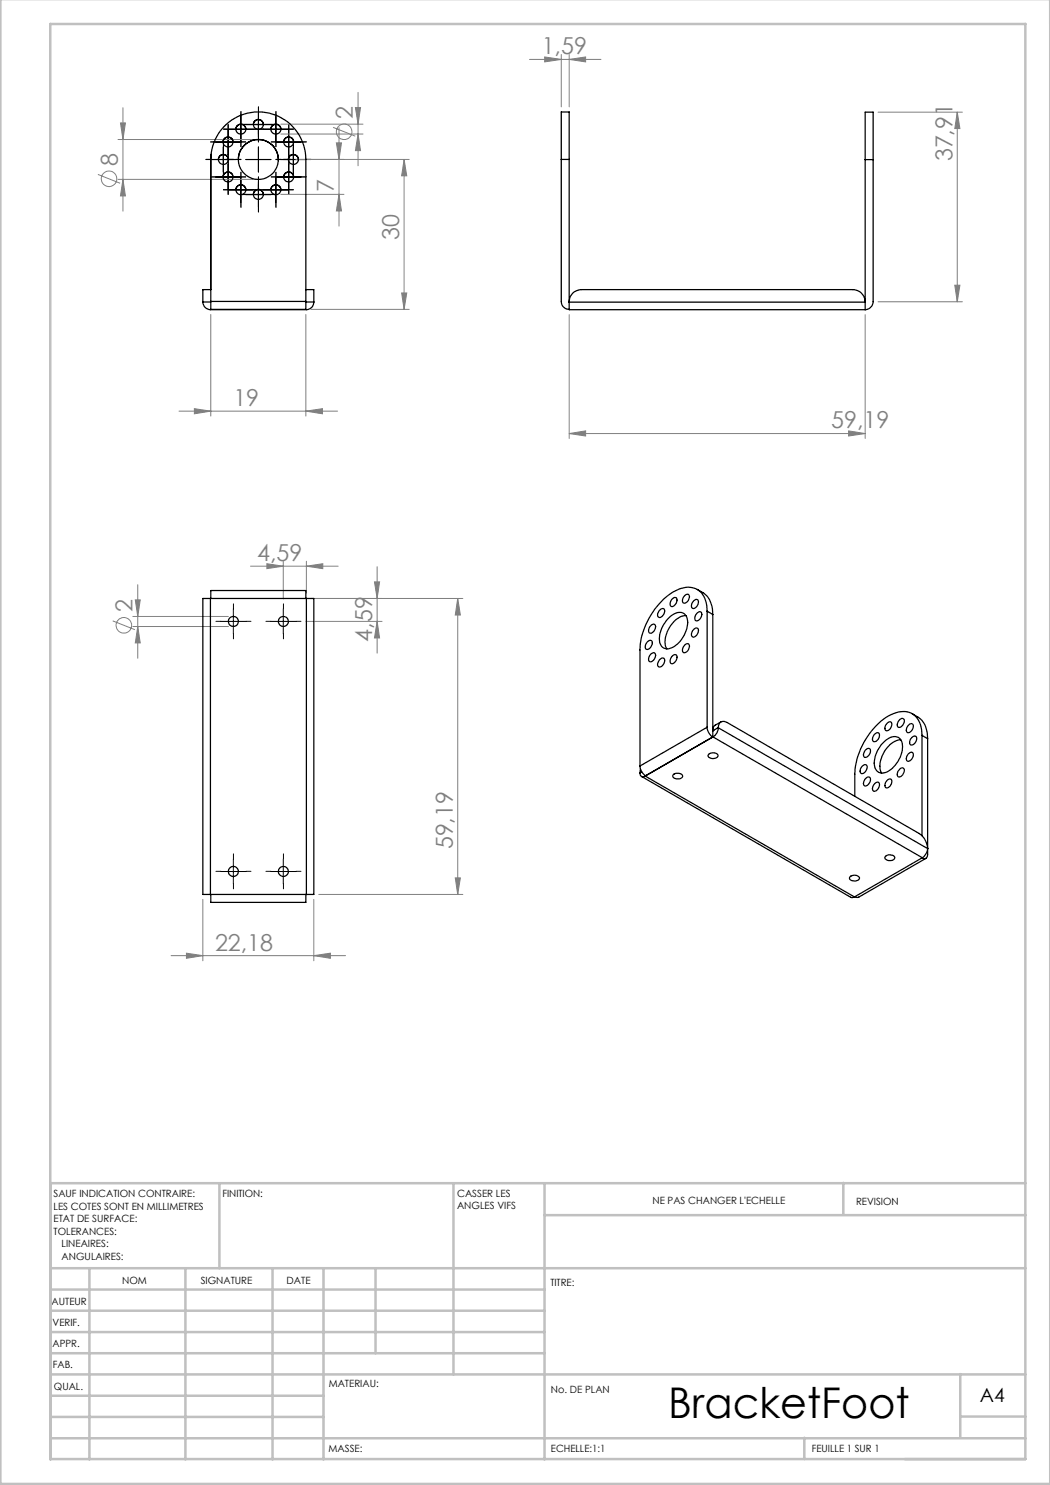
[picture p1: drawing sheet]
<svg xmlns="http://www.w3.org/2000/svg" width="210mm" height="297mm" viewBox="0 0 210 297" stroke-linecap="round" stroke-linejoin="round" font-family="sans-serif">
<g fill="none" stroke="#808080" stroke-width=".2">
<path d="M71.6 18.5v14.7M105.9 11.9h14.3M108.9 11.4l3.4 .5-3.4 .5zM112.3 10.9v10.5M113.8 11.9l3.3-.5v1zM113.8 10.9v10.5M19.6 34.9l4.4 1.8M23.6 27.9h27.1M23.6 35.9h27.1M24.1 24.6h1l-.5 3.3zM24.6 35.9l.5 3.3h-1zM24.6 21.6v20.6"/>
<path d="M56.2 38.9h12.6M56.2 24.8h16.4M56.2 26.8h16.4M59.2 31.9h22.6M66.6 25.5l4.4 1.7M67.3 28.6h1l-.5 3.3zM67.8 25.5v19.7M67.8 38.9l.5 3.3h-1zM71.1 21.5h1l-.5 3.3zM71.6 26.8l.5 3.3h-1zM80.8 31.9v30M80.8 31.9l.6 3.3h-1.1z"/>
<path d="M175.6 22.4h16.9M191.5 22.4v38M191.5 22.4l.5 3.3h-1zM80.3 58.6h1.1l-.6 3.3zM191 57h1l-.5 3.4zM42.2 62.9v20.3M61.2 62.9v20.3M62.2 61.9h19.6M113.8 62.9v24.8M173 62.9v24.8M175.6 60.4h16.9M35.8 82.2h31.7"/>
<path d="M38.9 81.7l3.3 .5-3.3 .6zM61.2 82.2l3.3-.5v1.1zM113.8 86.7l3.3-.5v1zM113.8 86.7h59.2M169.7 86.2l3.3 .5-3.3 .5zM27.1 120h.9l-.4 3.3zM27.6 116.9v14.8M50.1 113.2h17.5M53.4 112.7l3.3 .5-3.3 .5zM56.7 112.3v7.5M61.3 113.2l3.3-.5v1zM61.3 112.3v6.4"/>
<path d="M62.3 119.7h30.3M74.9 116.4h1l-.5 3.3zM75.4 113.3v17.3M91.5 119.7v59.2M91.5 119.7l.6 3.3h-1zM22.5 124.2l4.5 1.7M26.6 123.3h19.1M26.6 125.3h19.1M27.6 125.3l.4 3.3h-.9zM61.2 124.3h15.2M75.4 124.3l.5 3.3h-1zM40.6 179.9v12.3"/>
<path d="M62.8 179.9v12.3M63.7 178.9h28.9M91.1 175.6h1l-.6 3.3zM34.2 191.1h34.9M37.3 190.6l3.3 .5-3.3 .6zM62.8 191.1l3.3-.5v1.1z"/>
<circle cx="21.8" cy="35.8" r="1.56"/>
<circle cx="68.8" cy="26.4" r="1.56"/>
<circle cx="24.8" cy="125.1" r="1.56"/>
</g>
<g fill="none" stroke="#000" stroke-width=".2" stroke-dasharray="30.5 1.3 1.3 1.3">
<path d="M42.2 31.9h-1M43.1 35.4h-1M43.1 28.4h-1M44.7 29.4v-1M44.7 34.4v1M45.6 32.9v-1M45.6 37.9v1M45.6 25.9v-1M45.6 30.9v1M45.7 25.8h-1M45.7 38h-1M45.7 37.9h-1"/>
<path d="M46.7 31.9h-1.5M47.2 31.9h1M48.1 35.4h1M48.1 28.4h1M48.2 23.3v-1M48.2 28.3v1M48.2 35.5v-1M48.2 35.4v-1M49.2 24.9h-1M49.2 38.9h-1M50.7 25.8h1M50.7 38h1"/>
<path d="M50.7 37.9h1M51.7 22.4v-1M51.7 27.4v1M51.7 36.4v-1M51.7 26.9v-1.5M51.7 36.9v1.5M52.7 38h-1M52.7 25.8h-1M52.7 37.9h-1M54.2 24.9h1M54.2 38.9h1M55.2 35.5v-1"/>
<path d="M55.2 23.3v-1M55.2 28.3v1M55.2 35.4v-1M55.3 28.4h-1M55.3 35.4h-1M56.2 31.9h-1M56.7 31.9h1.5M57.7 38h1M57.7 25.8h1M57.7 37.9h1M57.8 25.9v-1M57.8 30.9v1"/>
<path d="M57.8 32.9v-1M57.8 37.9v1M58.7 29.4v-1M58.7 34.4v1M60.3 28.4h1M60.3 35.4h1M61.2 31.9h1M48.2 40.5v1M48.2 40.4v1M51.7 41.4v1M55.2 40.5v1M55.2 40.4v1"/>
<path d="M44.2 124.3h-1M46.7 121.8v-1M46.7 126.8v1M49.2 124.3h1M54.2 124.3h-1M56.7 121.8v-1M56.7 126.8v1M59.2 124.3h1M44.2 174.3h-1M46.7 171.8v-1M46.7 176.8v1M49.2 174.3h1"/>
<path d="M54.2 174.3h-1M56.7 171.8v-1M56.7 176.8v1M59.2 174.3h1"/>
</g>
<g fill="none" stroke="#000" stroke-width=".2">
<path d="M42.2 31.9h5M43.1 35.4h5M43.1 28.4h5M44.7 29.4v5M45.6 25.9v5M45.6 32.9v5M45.7 38h5M45.7 25.8h5M45.7 25.9h5M48.2 23.4v5M48.2 35.5v5M48.2 23.3v5"/>
<path d="M49.2 31.9h5M49.2 38.9h5M49.2 24.9h5M51.7 22.4v5M51.7 29.4v5M51.7 36.4v5M52.7 38h5M52.7 25.8h5M52.7 25.9h5M55.2 23.3v5.1M55.2 35.5v5M55.2 35.4h5"/>
<path d="M55.2 28.4h5M56.2 31.9h5M57.7 25.9v5M57.7 32.9v5M58.7 29.4v5M44.2 124.3h5M46.7 121.8v5M54.2 124.3h5M56.7 121.8v5M44.2 174.3h5M46.7 171.8v5M54.2 174.3h5"/>
<path d="M56.7 171.8v5"/>
</g>
<g fill="none" stroke="#c0c0c0" stroke-width=".5">
<path d="M.1 -.1v296.9h209.9v-296.9M10.1 4.8h195v287h-195zM43.9 236.6v17M90.7 236.6v38.3M108.9 236.6v55.3M168.7 236.6v6.3M205.1 236.6h-195v55.3M10.1 253.6h195M10.1 257.9h98.8M17.9 253.6v38.3M37.1 253.6v38.3M54.5 253.6v38.3"/>
<path d="M64.7 253.6v38.3M75.1 253.6v17M108.9 243h96.2M10.1 270.6h98.8M10.1 266.4h98.8M10.1 262.1h98.8M10.1 279.1h54.6M10.1 274.9h195M192.1 274.8v12.7M10.1 287.7h195M10.1 283.4h54.6M160.9 287.5v4.3"/>
<path d="M192.1 283.3h13"/>
</g>
<g fill="#808080">
<path d="M113.8 11.9l3.3-.5v1zM108.9 11.4l3.4 .5-3.4 .5zM61.3 113.2l3.3-.5v1zM53.4 112.7l3.3 .5-3.3 .5zM62.8 191.1l3.3-.5v1.1zM37.3 190.6l3.3 .5-3.3 .6z"/>
<path d="M191 57h1l-.5 3.4zM191.5 22.4l.5 3.3h-1z"/>
<path d="M80.3 58.6h1.1l-.6 3.3zM80.8 31.9l.6 3.3h-1.1zM67.8 38.9l.5 3.3h-1zM67.3 28.6h1l-.5 3.3zM91.1 175.6h1l-.6 3.3zM91.5 119.7l.6 3.3h-1z"/>
<path d="M24.1 24.6h1l-.5 3.3zM24.6 35.9l.5 3.3h-1zM71.1 21.5h1l-.5 3.3zM71.6 26.8l.5 3.3h-1zM27.1 120h.9l-.4 3.3zM27.6 125.3l.4 3.3h-.9zM74.9 116.4h1l-.5 3.3zM75.4 124.3l.5 3.3h-1z"/>
<path d="M113.8 86.7l3.3-.5v1zM169.7 86.2l3.3 .5-3.3 .5z"/>
<path d="M38.9 81.7l3.3 .5-3.3 .6zM61.2 82.2l3.3-.5v1.1z"/>
</g>
<g fill="none" stroke="#000" stroke-width=".25">
<path d="M42.2 31.9a9.5 9.5 0 0 1 9.5-9.5 9.5 9.5 0 0 1 9.5 9.5v28.4M42.2 31.9v28.4M42.2 30.9v1M43.7 31.9a1.01 1.01 0 0 1 1-1 1.01 1.01 0 0 1 1 1.1M44.6 35.3a.99 .99 0 0 1 1.1-.9 .99 .99 0 0 1 .9 1.1M44.6 28.4a.99 .99 0 0 1 1.1-1 .99 .99 0 0 1 .9 1.1M47.2 37.9a1.01 1.01 0 0 1 1-.9 1.01 1.01 0 0 1 1 1M47.2 25.8a1.01 1.01 0 0 1 1-.9 1.01 1.01 0 0 1 1 1M47.7 31.7a4 4 0 0 1 4.2-3.8 4 4 0 0 1 3.8 4.2M50.7 38.8a1.01 1.01 0 0 1 1-.9 1.01 1.01 0 0 1 1 1M50.7 24.9a1.01 1.01 0 0 1 1-1 1.01 1.01 0 0 1 1 1.1M54.2 37.9a.99 .99 0 0 1 1-.9 .99 .99 0 0 1 1 1"/>
<path d="M54.2 25.8a.99 .99 0 0 1 1-.9 .99 .99 0 0 1 1 1M56.7 35.3a1.01 1.01 0 0 1 1.1-.9 1.01 1.01 0 0 1 .9 1.1M56.7 28.4a1.01 1.01 0 0 1 1.1-1 1.01 1.01 0 0 1 .9 1.1M57.7 31.9a.99 .99 0 0 1 1-1 .99 .99 0 0 1 1 1.1M112.3 31.9v28.4a1.57 1.57 0 0 0 1.5 1.6M112.3 31.9v-9.5h1.5v9.5M112.3 31.9h1.5M113.8 31.9v28.5M173 31.9v-9.5h1.6v9.5M173 31.9v28.5M173 31.9h1.6M174.6 31.9v28.5a1.7 1.7 0 0 1-1.6 1.5"/>
<path d="M42.2 57.9h-1.6v2.5M61.2 57.9h1.6v2.5M40.6 60.4a1.57 1.57 0 0 0 1.5 1.5h19.2a1.51 1.51 0 0 0 1.5-1.5M40.6 60.4h1.6M42.2 60.3v1.6h19v-1.6M42.2 60.3h19M61.2 60.4h1.6M113.8 60.4a2.41 2.41 0 0 1 2.5-2.5h54.3a2.47 2.47 0 0 1 2.4 2.5M113.8 60.4v1.5h59.2M113.8 60.4h59.2M173 60.4v1.5M42.1 119.7h-1.5v59.2h1.5"/>
<path d="M42.1 119.7v59.2M42.1 119.7h19.2M42.2 119.7v-1.6h19v1.6M61.3 119.7h1.5v59.2h-1.5M61.3 119.7v59.2M134.3 119.9a.55 .55 0 0 1 .5-.4 .55 .55 0 0 1 .6 .3 1.28 1.28 0 0 1-1.2 1.5 1.03 1.03 0 0 1 .1-1.4zM136.8 119.2a.56 .56 0 0 1 .8-.3 .56 .56 0 0 1 .2 .8 .77 .77 0 0 1-.4 .8 .77 .77 0 0 1-.9-.1v-.6zM139.5 117.9l1.1 .6a4.7 4.7 0 0 1 2 4.4M129.5 128.3a.54 .54 0 0 1 .8-.1 .54 .54 0 0 1 .1 .8 .95 .95 0 0 1-1.2 .8 1.29 1.29 0 0 1 .3-1.5zM130.2 130.8a.54 .54 0 0 1 .8-.1 .54 .54 0 0 1 .1 .7 .98 .98 0 0 1-1.3 .9 1.29 1.29 0 0 1 .4-1.5zM130.2 125.1a.54 .54 0 0 1 .8-.2 .54 .54 0 0 1 .1 .8 .98 .98 0 0 1-1.3 .8 1.29 1.29 0 0 1 .4-1.4zM131.9 122.1a.54 .54 0 0 1 .5-.4 .54 .54 0 0 1 .5 .5 1.2 1.2 0 0 1-1.1 1.3 .94 .94 0 0 1 .1-1.4z"/>
<path d="M131.9 132a.53 .53 0 0 1 .5-.4 .53 .53 0 0 1 .5 .5 1.2 1.2 0 0 1-1.1 1.3 .94 .94 0 0 1 .1-1.4zM133.6 123.8a2.66 2.66 0 0 1 3.3-1 3.1 3.1 0 0 1 .3 3.3 4.9 4.9 0 0 1-3.9 3.7 1.93 1.93 0 0 1-1.4-2.5 6.1 6.1 0 0 1 1.7-3.5zM134.3 131.3a.55 .55 0 0 1 .5-.4 .55 .55 0 0 1 .6 .4 1.28 1.28 0 0 1-1.2 1.4 1.03 1.03 0 0 1 .1-1.4zM137 129a.53 .53 0 0 1 .8-.2 .53 .53 0 0 1 0 .8 .77 .77 0 0 1-.4 .8 .77 .77 0 0 1-.9-.1l.1-.8zM137.2 123.1a5 5 0 0 0-4 4.1 3.4 3.4 0 0 0 .2 2.6M138.8 120.1a.54 .54 0 0 1 .8-.1 .54 .54 0 0 1 0 .8 .93 .93 0 0 1-1.2 .8 1.26 1.26 0 0 1 .4-1.5zM138.8 125.8a.54 .54 0 0 1 .8-.1 .54 .54 0 0 1 0 .8 .93 .93 0 0 1-1.2 .8 1.26 1.26 0 0 1 .4-1.5zM139.5 122.6a.54 .54 0 0 1 .8-.2 .54 .54 0 0 1 0 .9 .98 .98 0 0 1-1.2 .8 1.29 1.29 0 0 1 .4-1.5zM141.4 122.2a4.3 4.3 0 0 0-2.9-4.7 6.9 6.9 0 0 0-5.8 2.3 15.4 15.4 0 0 0-4.7 10.2v23.2M141.4 122.2l1.2 .7M141.4 122.2v23.2M142.6 122.9v24.5"/>
<path d="M128 154.5a.66 .66 0 0 0 .3 .8 .66 .66 0 0 0 .7-.1M128.1 153.9l-.1 .6M128.3 155.3l41.8 24.2h.4l.4-.1M128.3 154.3l-.3 .2M129 155.2l41.9 24.2M134.7 154.9a1.29 1.29 0 0 1 1.8 .3 1.14 1.14 0 0 1-2 .1zM141.4 145.4a2.42 2.42 0 0 0 1.2 2M141.4 145.4l-13.4 7.8M141.7 150.8a1.25 1.25 0 0 1 1.9 .3 1.13 1.13 0 0 1-1 .6 1.13 1.13 0 0 1-1-.6zM142.6 147.4l-13.5 7.7a2.42 2.42 0 0 1-1.1-1.9M142.6 146.1h.1M142.6 147.4l41.9 24.2"/>
<path d="M142.6 147.4l-13.6 7.8M143.7 145.6a2.11 2.11 0 0 1-1.1 1.8M143.7 145.5a1.09 1.09 0 0 1 .5-1.1 1.09 1.09 0 0 1 1.2 .1l38.4 22.2a3.9 3.9 0 0 1 1.7 3M143.7 145.6l41.8 24.1M143.7 145.5v.1M143.7 145.5l-1.1 .7M144.2 144.4l-1.3 .8-.3 .4v.5M172.4 153.2a.53 .53 0 0 1 .8-.3 .53 .53 0 0 1 .2 .8 .89 .89 0 0 1-1.3 .8v-.7zM173.1 150a.54 .54 0 0 1 .8-.3 .54 .54 0 0 1 .2 .8 .89 .89 0 0 1-1.3 .8v-.7zM173.1 155.7a.54 .54 0 0 1 .8-.3 .54 .54 0 0 1 .2 .8 .89 .89 0 0 1-1.3 .8v-.7zM174.9 156.8a.54 .54 0 0 1 .8-.4 .54 .54 0 0 1 .2 .8 1.06 1.06 0 0 1-1.2 1 1.14 1.14 0 0 1 .2-1.4zM174.9 146.9a.54 .54 0 0 1 .8-.3 .54 .54 0 0 1 .2 .8 .87 .87 0 0 1-1.3 .8v-.7z"/>
<path d="M176.9 148.3a2.33 2.33 0 0 1 2.9-.7 3.5 3.5 0 0 1 0 4.2 4.4 4.4 0 0 1-3.6 2.8 2.03 2.03 0 0 1-1.3-2.8 6.1 6.1 0 0 1 2-3.5zM177.4 144.7a.52 .52 0 0 1 .7-.3 .52 .52 0 0 1 .2 .7 1.06 1.06 0 0 1-1.2 1 1.09 1.09 0 0 1 .3-1.4zM177.6 156a.5 .5 0 0 1 .7-.1 .5 .5 0 0 1 0 .7 1.07 1.07 0 0 1-1.2 .9 1.16 1.16 0 0 1 .5-1.5zM179.9 144a.57 .57 0 0 1 .9-.2 .57 .57 0 0 1-.1 .9 .79 .79 0 0 1-1.2 .6v-.5zM180 153.7a.55 .55 0 0 1 .8 .1 .55 .55 0 0 1-.1 .8 .79 .79 0 0 1-1.2 .6 1.41 1.41 0 0 1 .5-1.5zM180.2 148a5.4 5.4 0 0 0-4.2 4.9v1l.3 .7M181.7 150.8a.53 .53 0 0 1 .7-.3 .53 .53 0 0 1 .2 .7 .89 .89 0 0 1-1.3 .9v-.8zM181.7 145.1a.53 .53 0 0 1 .7-.3 .53 .53 0 0 1 .2 .7 .89 .89 0 0 1-1.3 .9v-.8zM182.4 147.5a.53 .53 0 0 1 .7-.3 .53 .53 0 0 1 .2 .8 .89 .89 0 0 1-1.3 .8l-.1-.5zM182.4 142.7l1.2 .7a4.5 4.5 0 0 1 1.9 4.3M184.4 147.1a4.3 4.3 0 0 0-2.9-4.7 7.8 7.8 0 0 0-6.7 3.3 14.8 14.8 0 0 0-3.8 9.1v4.5M184.4 147.1l1.1 .6"/>
<path d="M184.4 147.1v20M185.5 147.7v23.2a.69 .69 0 0 1-.3 .8 .69 .69 0 0 1-.8-.1M42.1 178.9h19.2M42.2 178.9v1.6h19v-1.6M169.9 175.4a1.26 1.26 0 0 1 2 .2 1.13 1.13 0 0 1-1 .6 1.13 1.13 0 0 1-1-.6zM171 179.3l-.1 .1M177.1 171.2a1.29 1.29 0 0 1 1.9 .3 1.13 1.13 0 0 1-1.1 .6 1.13 1.13 0 0 1-.9-.6zM184.4 171.6l-13.4 7.7M184.5 171.6h-.1M185.2 171.7l-13.4 7.7-.4 .1-.4-.2M185.5 169.7a2.49 2.49 0 0 1-1 1.9"/>
<circle cx="44.7" cy="31.9" r="1"/>
<circle cx="45.6" cy="35.4" r=".99"/>
<circle cx="45.6" cy="28.4" r=".99"/>
<circle cx="48.2" cy="25.8" r="1"/>
<circle cx="48.2" cy="37.9" r="1"/>
<circle cx="51.7" cy="31.9" r="4"/>
<circle cx="51.7" cy="24.9" r=".99"/>
<circle cx="51.7" cy="38.9" r=".99"/>
<circle cx="55.2" cy="25.8" r=".99"/>
<circle cx="55.2" cy="37.9" r=".99"/>
<circle cx="57.7" cy="35.4" r="1"/>
<circle cx="57.7" cy="28.4" r="1"/>
<circle cx="58.7" cy="31.9" r="1"/>
<circle cx="46.7" cy="124.3" r="1"/>
<circle cx="56.7" cy="124.3" r=".99"/>
<circle cx="46.7" cy="174.3" r="1.01"/>
<circle cx="56.7" cy="174.3" r="1"/>
</g>
<text font-size="8.5" x="133.6" y="283.5">BracketFoot</text>
<g font-size="4.7" fill="#808080">
<text x="108.3" y="10.9">1,59</text>
<text x="70.6" y="23.8" transform="rotate(-90 70.6 23.8)">2</text>
<text x="23.5" y="33.2" transform="rotate(-90 23.5 33.2)">8</text>
<text x="190.5" y="32.3" transform="rotate(-90 190.5 32.3)">37,91</text>
<text x="66.8" y="38.4" transform="rotate(-90 66.8 38.4)">7</text>
<text x="79.8" y="48" transform="rotate(-90 79.8 48)">30</text>
<text x="46.7" y="81.2">19</text>
<text x="166.3" y="85.7">59,19</text>
<text x="51.4" y="112.2">4,59</text>
<text x="26.5" y="122.5" transform="rotate(-90 26.5 122.5)">2</text>
<text x="74.4" y="128.4" transform="rotate(-90 74.4 128.4)">4,59</text>
<text x="90.6" y="169.9" transform="rotate(-90 90.6 169.9)">59,19</text>
<text x="43" y="190.1">22,18</text>
</g>
<text font-size="3.9" x="196" y="280.4">A4</text>
<g font-size="2">
<text x="10.7" y="239.5">SAUF INDICATION CONTRAIRE:</text>
<text x="44.5" y="239.5">FINITION:</text>
<text x="91.4" y="239.4">CASSER LES</text>
<text x="10.7" y="242">LES COTES SONT EN MILLIMETRES</text>
<text x="10.7" y="244.5">ETAT DE SURFACE:</text>
<text x="91.4" y="241.9">ANGLES VIFS</text>
<text x="130.5" y="240.8">NE PAS CHANGER L'ECHELLE</text>
<text x="171.2" y="241">REVISION</text>
<text x="10.7" y="247">TOLERANCES:</text>
<text x="12.3" y="249.5">LINEAIRES:</text>
<text x="12.3" y="252">ANGULAIRES:</text>
<text x="24.4" y="256.9">NOM</text>
<text x="40.1" y="256.8">SIGNATURE</text>
<text x="57.3" y="256.8">DATE</text>
<text x="110.1" y="257.1">TITRE:</text>
<text x="10.3" y="260.9">AUTEUR</text>
<text x="10.5" y="269.3">APPR.</text>
<text x="10.5" y="265.2">VERIF.</text>
<text x="10.6" y="273.6">FAB.</text>
<text x="10.8" y="278">QUAL.</text>
<text x="65.8" y="277.4">MATERIAU:</text>
<text x="110.2" y="278.5">No. DE PLAN</text>
<text x="65.7" y="290.4">MASSE:</text>
<text x="110.2" y="290.5">ECHELLE:1:1</text>
<text x="162.4" y="290.4">FEUILLE 1 SUR 1</text>
</g>
</svg>
